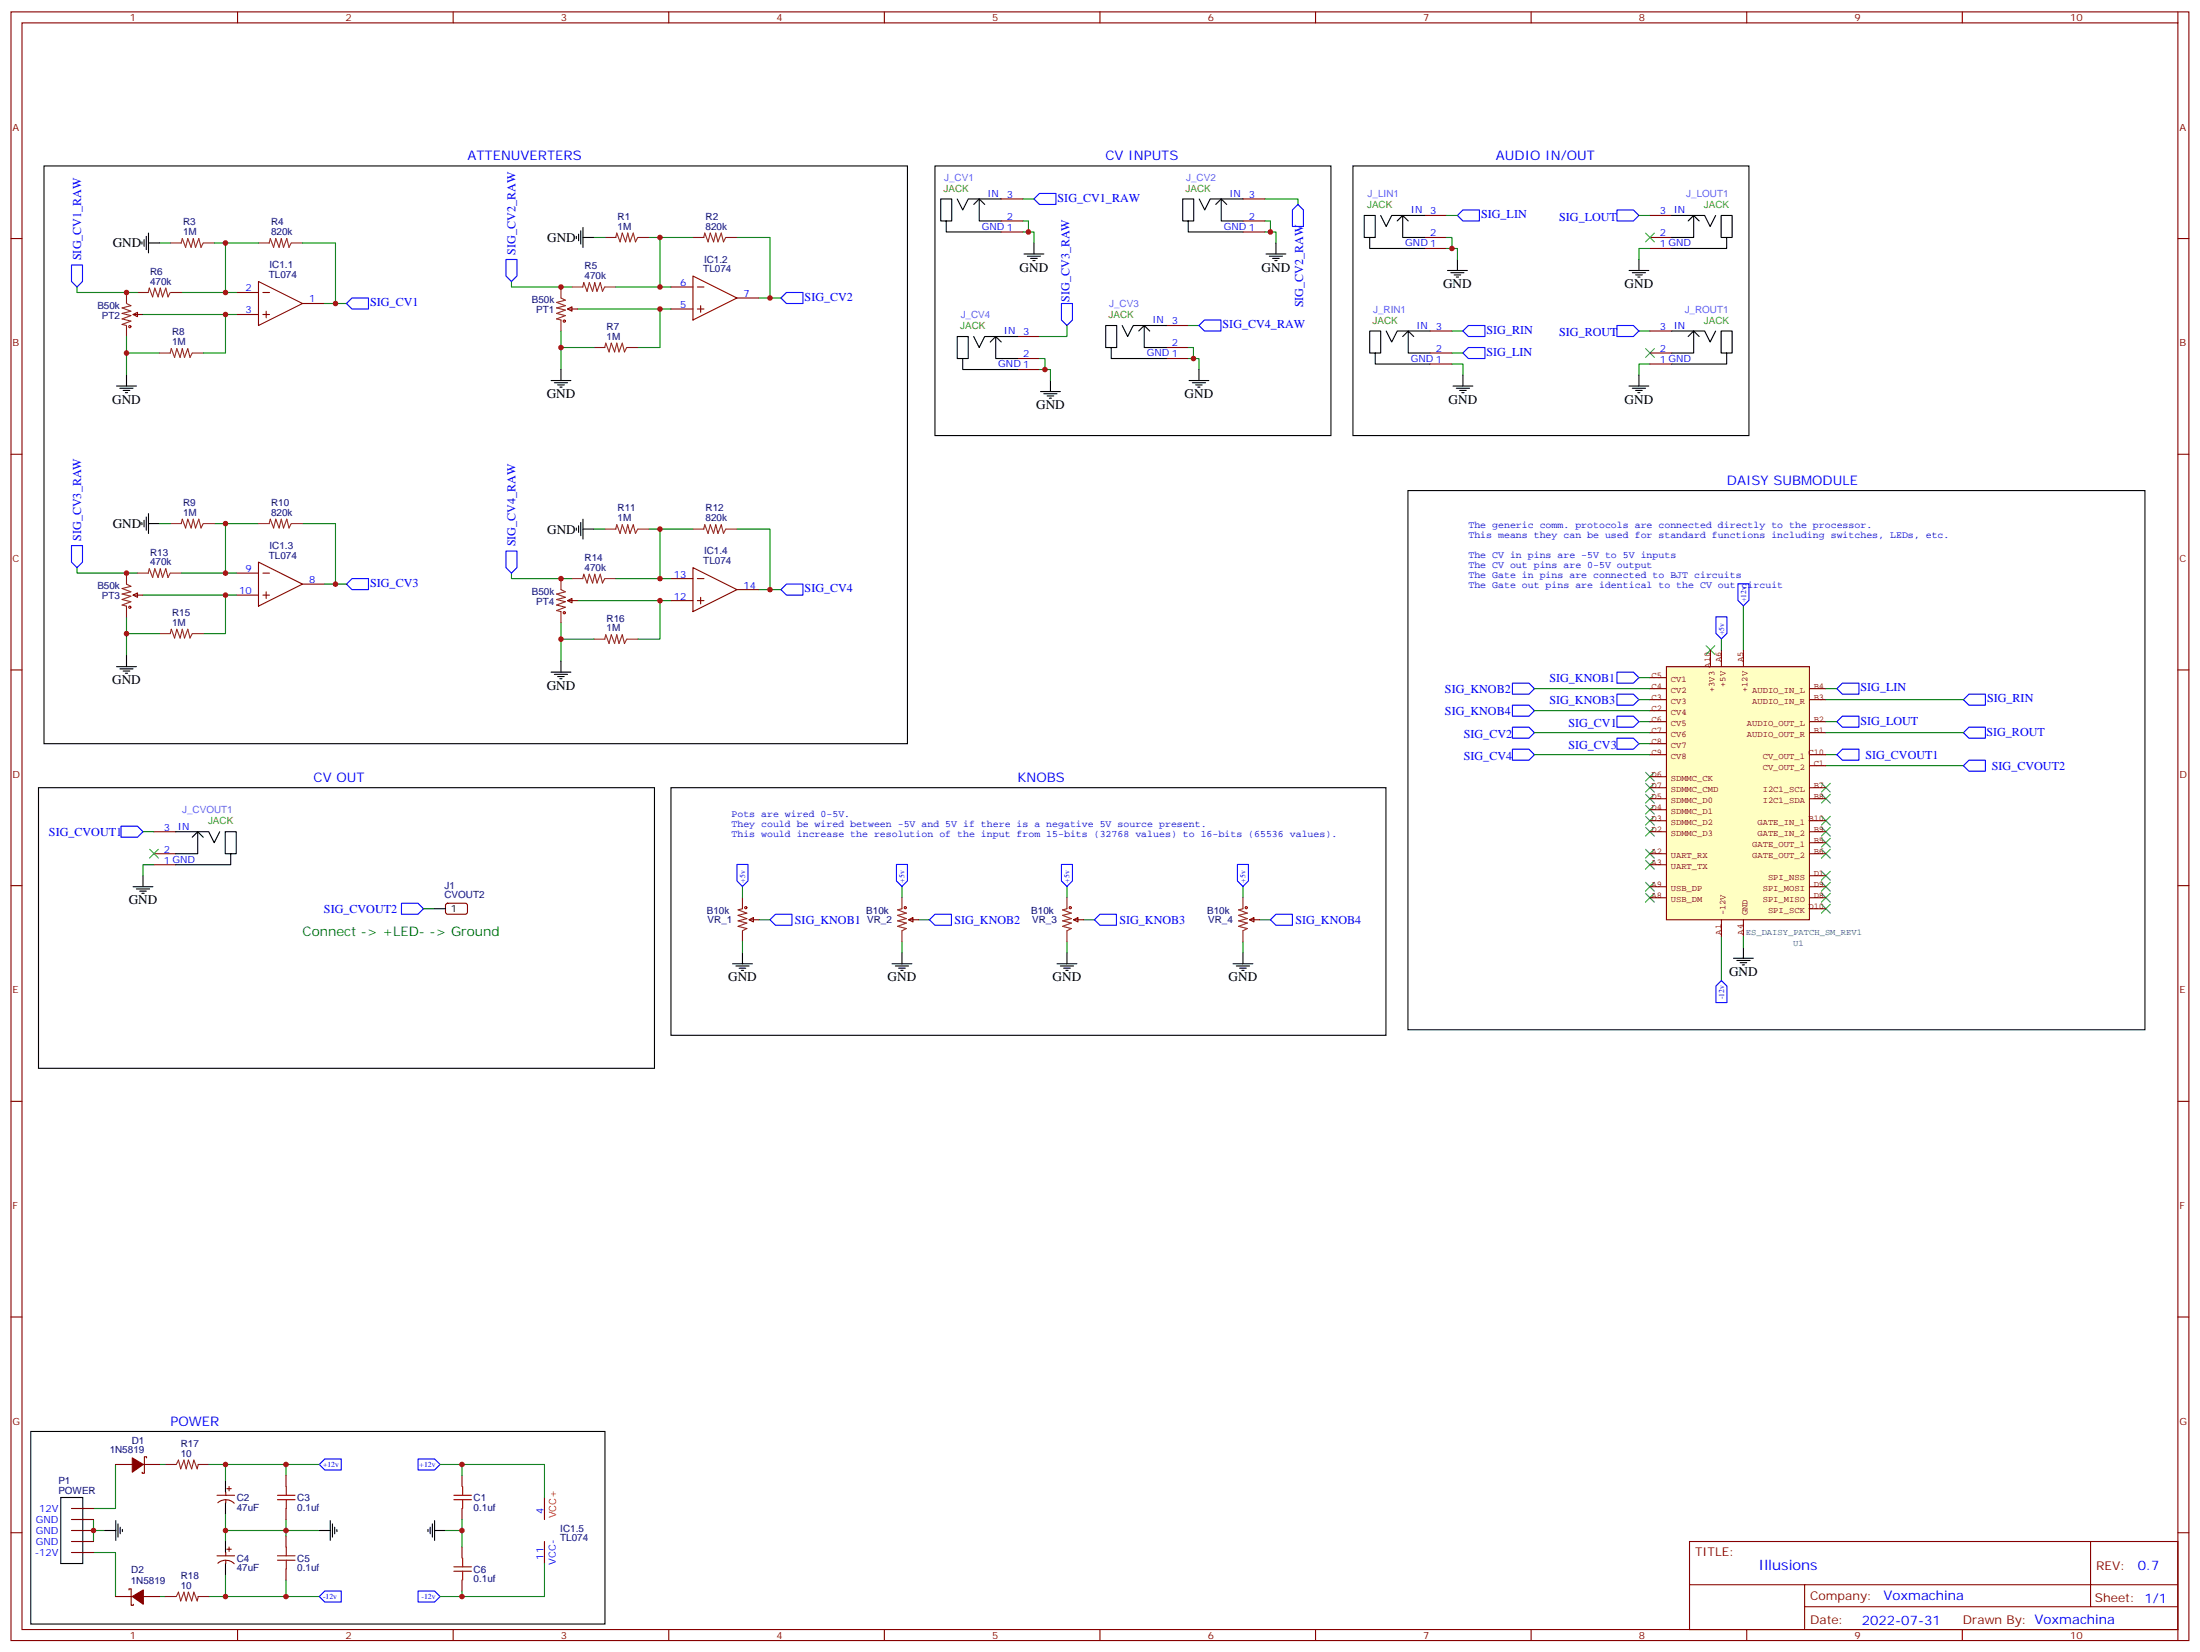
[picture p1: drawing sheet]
<svg xmlns="http://www.w3.org/2000/svg" width="706mm" height="530mm" viewBox="0 0 706 530" stroke-linecap="round" stroke-linejoin="round" font-family="sans-serif">
<g fill="none" stroke="#870000" stroke-width=".35">
<path d="M3.5 3.8h698.5v522.1h-698.5zM7.1 7.3h691.4v515.1h-691.4zM76.2 3.8v3.5M145.3 3.8v3.5M214.5 3.8v3.5M283.6 3.8v3.5M352.8 3.8v3.5M421.9 3.8v3.5M491.1 3.8v3.5M560.2 3.8v3.5M629.4 3.8v3.5M698.5 3.8v3.5"/>
<path d="M3.5 76.5h3.6M321 74.4h7.1M321 70.8h7.1M321 63.8h7.1M398.6 74.4h7.1M398.6 70.8h7.1M398.6 63.8h7.1M456.8 79.7h7.1M456.8 76.1h7.1M456.8 69.1h7.1M529.2 79.7h7M529.2 76.1h7"/>
<path d="M529.2 69.1h7M698.5 76.5h3.5M75.8 93.8h7.1M82.9 90.2l14.1 7.1-14.1 7.1zM84.3 93.8h2.1M85.4 99.8v2.1M97 97.3h7.1M182 99.1l1.4-.7v1.4zM182 99.1h3.2M215.2 99.1h7M215.2 92h7M222.2 88.5l14.2 7-14.2 7.1z"/>
<path d="M223.7 99.1h2.1M223.7 92h2.1M224.7 98v2.1M236.4 95.5h7M42.7 100.8l1.4-.7v1.4zM42.7 100.8h3.2M75.8 100.8h7.1M84.3 100.8h2.1M326.3 118.5h7.1M326.3 114.9h7.1M326.3 107.9h7.1M373.9 114.9h7.1"/>
<path d="M373.9 111.4h7.1M373.9 104.4h7.1M458.6 116.7h7.1M458.6 113.2h7.1M458.6 106.1h7.1M529.2 116.7h7M529.2 113.2h7M529.2 106.1h7M3.5 145.6h3.6M698.5 145.6h3.5M42.7 190.8l1.4-.7v1.4zM42.7 190.8h3.2"/>
<path d="M75.8 190.8h7.1M75.8 183.7h7.1M82.9 180.2l14.1 7.1-14.1 7zM84.3 190.8h2.1M84.3 183.7h2.1M85.4 189.7v2.1M97 187.3h7.1M182 192.5l1.4-.7v1.5zM182 192.5h3.2M215.2 185.5h7M215.2 192.5h7M222.2 182l14.2 7-14.2 7.1z"/>
<path d="M223.7 185.5h2.1M223.7 192.5h2.1M224.7 191.5v2.1M236.4 189h7M3.5 214.8h3.6M698.5 214.8h3.5M49.4 277.2h7M49.4 273.7h7M49.4 266.6h7M3.5 283.9h3.6M240.2 294.9l1.5-.8v1.5zM240.2 294.9h3.2"/>
<path d="M291.4 294.9l1.4-.8v1.5zM291.4 294.9h3.2M344.3 294.9l1.4-.8v1.5zM344.3 294.9h3.2M400.8 294.9l1.4-.8v1.5zM400.8 294.9h3.1M698.5 283.9h3.5M3.5 353.1h3.6M698.5 353.1h3.5M3.5 422.2h3.6M698.5 422.2h3.5M37 469.5h5.3"/>
<path d="M45.9 469.5h5.3M47 467.4v-.4h-.7v5.3h-.7v-.4M69.6 479.4h5.6M72.4 478.3v1.1M72.8 477.2h1.4M73.5 476.5v1.4M91.7 473v3.5M148.2 473v3.5M3.5 491.3h3.6M22.9 483.6h7.1M22.9 487.1h7.1M22.9 490.6h7.1"/>
<path d="M22.9 494.2h7.1M22.9 497.7h7.1M69.6 498.8h5.6M69.9 481.7a3.8 3.8 0 0 1 5.2 .2M72.4 480.8v1M72.4 497.7v1.1M72.8 496.6h1.4M73.5 495.9v1.4M91.7 483.6v3.5M91.7 492.4v3.5M148.2 483.6v3.5M148.2 495.9v3.6"/>
<path d="M174.6 480.1v7M174.6 494.2v7M541.9 494.2h156.6v28.2h-156.6zM670.5 494.2v20.9M698.5 491.3h3.5M37 511.8h5.3M41.4 509.7v-.4h.7v5.3h.7v-.3M45.9 511.8h5.3M69.9 501.1a3.8 3.8 0 0 1 5.2 .2M72.4 500.2v1M91.7 503v3.5M148.2 506.5v3.5"/>
<path d="M541.9 508h156.5M578.8 515.1h119.6M578.8 508v14.1M76.2 522.4v3.5M145.3 522.4v3.5M214.5 522.4v3.5M283.6 522.4v3.5M352.8 522.4v3.5M421.9 522.4v3.5M491.1 522.4v3.5M560.2 522.4v3.5M629.4 522.4v3.5"/>
<path d="M698.5 522.4v3.5"/>
</g>
<g fill="none" stroke="#000" stroke-width=".35">
<path d="M14.1 53.2h276.9v185.2h-276.9zM299.9 53.2h127v86.4h-127zM433.9 53.2h127v86.4h-127zM45.5 77.5v.7M46.2 76.8v2.2M46.9 75.8v4.2M47.6 74.7v6.4M47.6 77.9h3.6M184.9 75.8v.7M185.6 75.1v2.1M186.3 74v4.2M187 73v6.3"/>
<path d="M187 76.1h3.5M303.5 70.8h-1.8v-7h3.5v7h-1.7v3.6h17.6M307 63.8l1.8 3.5 1.7-3.5h10.6M314.1 63.8l-1.8 1.7M315.8 65.5l-1.7-1.7v7h7M331.6 77.9v3.5M381.1 70.8h-1.8v-7h3.6v7h-1.8v3.6h17.6M384.6 63.8l1.8 3.5 1.7-3.5h10.6M391.7 63.8l-1.8 1.7M393.4 65.5l-1.7-1.7v7h7M409.2 77.9v3.5M439.3 76.1h-1.8v-7h3.6v7h-1.8v3.6h17.6"/>
<path d="M442.8 69.1l1.8 3.5 1.8-3.5h10.5M449.9 69.1l-1.8 1.7M451.6 70.8l-1.7-1.7v7h7M536.1 69.1h10.6l1.8 3.5 1.7-3.5M541.4 70.8l1.8-1.7v7h-7.1M543.2 69.1l1.8 1.7M553.8 76.1h1.7v-7h-3.5v7h1.8v3.6h-17.7M328.4 81.4h6.4M329.5 82.1h4.2M330.6 82.8h2.1M331.3 83.5h.7M406 81.4h6.4"/>
<path d="M407.1 82.1h4.2M408.2 82.8h2.1M408.9 83.5h.7M464.3 86.7h6.3M465.3 87.4h4.2M466.4 88.1h2.1M467.1 88.8h.7M467.4 83.2v3.5M522.5 86.7h6.3M523.5 87.4h4.3M524.6 88.1h2.1M525.3 88.8h.7"/>
<path d="M525.6 83.2v3.5M308.8 114.9h-1.8v-7h3.5v7h-1.7v3.6h17.6M312.3 107.9l1.8 3.5 1.7-3.5h10.6M319.4 107.9l-1.8 1.7M321.1 109.6l-1.7-1.7v7h7M356.4 111.4h-1.8v-7h3.6v7h-1.8v3.5h17.6M359.9 104.4l1.8 3.5 1.7-3.5h10.6M367 104.4l-1.8 1.7M368.7 106.1l-1.7-1.7v7h7M384.5 118.5v3.5M441.1 113.2h-1.8v-7.1h3.5v7.1h-1.7v3.5h17.6M444.6 106.1l1.8 3.5 1.7-3.5h10.6"/>
<path d="M451.6 106.1l-1.7 1.8M453.4 107.9l-1.8-1.8v7.1h7.1M536.1 106.1h10.6l1.8 3.5 1.7-3.5M541.4 107.9l1.8-1.8v7.1h-7.1M543.2 106.1l1.8 1.8M553.8 113.2h1.7v-7.1h-3.5v7.1h1.8v3.5h-17.7M333.7 125.5h6.4M334.8 126.2h4.2M335.8 126.9h2.2M336.5 127.6h.8M336.9 122v3.5M381.4 122h6.3"/>
<path d="M382.4 122.7h4.2M383.5 123.4h2.1M384.2 124.1h.7M466 123.8h6.4M467.1 124.5h4.2M468.1 125.2h2.2M468.8 125.9h.7M469.2 120.2v3.6M522.5 123.8h6.3M523.5 124.5h4.3M524.6 125.2h2.1M525.3 125.9h.7"/>
<path d="M525.6 120.2v3.6M45.5 167.5v.7M46.2 166.8v2.1M46.9 165.7v4.3M47.6 167.9h3.6M47.6 164.7v6.3M184.9 169.3v.7M185.6 168.6v2.1M186.3 167.5v4.2M187 169.6h3.5M187 166.4v6.4M12.3 252.5h197.6v90h-197.6z"/>
<path d="M215.2 252.5h229.3v79.4h-229.3zM56.4 266.6h10.5l1.8 3.6 1.8-3.6M61.6 268.4l1.8-1.8v7.1h-7M63.4 266.6l1.8 1.8M74 273.7h1.8v-7.1h-3.6v7.1h1.8v3.5h-17.6M42.7 284.3h6.3M43.7 285h4.3M44.8 285.7h2.1M45.5 286.4h.7M45.9 280.7v3.6M234.9 309h6.4M236 309.7h4.2"/>
<path d="M237.1 310.4h2.1M237.8 311.1h.7M238.1 305.4v3.6M286.1 309h6.4M287.2 309.7h4.2M288.2 310.4h2.1M288.9 311.1h.7M289.3 305.4v3.6M339 309h6.4M340.1 309.7h4.2M341.1 310.4h2.2M341.8 311.1h.7"/>
<path d="M342.2 305.4v3.6M395.5 309h6.3M396.5 309.7h4.3M397.6 310.4h2.1M398.3 311.1h.7M398.6 305.4v3.6M9.9 458.9h184.1v61.7h-184.1zM72.3 474.8v3.5M19.5 480.1h7.1v21.1h-7.1zM33.6 490.6h3.5M37.1 487.5v6.3M37.8 488.5v4.3"/>
<path d="M38.5 489.6v2.1M39.3 490.3v.7M72.3 481.8v3.6M72.3 494.2v3.5M102.4 490.6h3.5M105.9 487.5v6.3M106.6 488.5v4.3M107.3 489.6v2.1M108 490.3v.7M137.3 490.3v.7M138 489.6v2.1M138.7 488.5v4.3"/>
<path d="M139.4 490.6h3.5M139.4 487.5v6.3M72.3 501.2v3.6"/>
</g>
<g fill="none" stroke="#00f" stroke-width=".35">
<path d="M331.6 63.8l1.8-1.8h5.3v3.5h-5.3zM416.3 65.5l1.7 1.8v5.3h-3.5v-5.3zM467.4 69.1l1.8-1.8h5.3v3.5h-5.3zM518.6 67.3h5.3l1.7 1.8-1.7 1.7h-5.3zM22.9 84.9h3.6v5.3l-1.8 1.8-1.8-1.8zM112.9 95.5h5.3v3.6h-5.3l-1.8-1.8zM162.3 83.2h3.5v5.3l-1.8 1.7-1.7-1.7zM250.5 95.5l1.7-1.7h5.3v3.5h-5.3zM340.4 97.3h3.6v5.3l-1.8 1.8-1.8-1.8zM384.5 104.4l1.8-1.8h5.3v3.5h-5.3zM469.2 106.1l1.8-1.7h5.2v3.5h-5.2zM469.2 113.2l1.8-1.8h5.2v3.5h-5.2z"/>
<path d="M518.6 104.4h5.3l1.7 1.7-1.7 1.8h-5.3zM22.9 174.9h3.6v5.3l-1.8 1.8-1.8-1.8zM162.3 176.7h3.5v5.3l-1.8 1.7-1.7-1.7zM111.1 187.3l1.8-1.8h5.3v3.5h-5.3zM250.5 189l1.7-1.7h5.3v3.5h-5.3zM38.8 264.9h5.3l1.8 1.7-1.8 1.8h-5.3zM236.4 277.1h3.5v5.3l-1.8 1.8-1.7-1.8zM287.5 277.1h3.5v5.3l-1.7 1.8-1.8-1.8zM340.4 277.1h3.6v5.3l-1.8 1.8-1.8-1.8zM396.9 277.1h3.5v5.3l-1.8 1.8-1.7-1.8zM128.8 289.6h5.3l1.7 1.7-1.7 1.8h-5.3zM246.9 294.9l1.8-1.8h5.3v3.5h-5.3z"/>
<path d="M298.1 294.9l1.8-1.8h5.3v3.5h-5.3zM351 294.9l1.8-1.8h5.3v3.5h-5.3zM407.5 294.9l1.7-1.8h5.3v3.5h-5.3zM102.4 469.5l1.8-1.8h5.3v3.5h-5.3zM134.1 467.7h5.3l1.7 1.8-1.7 1.7h-5.3zM102.4 511.8l1.8-1.8h5.3v3.6h-5.3zM134.1 510h5.3l1.7 1.8-1.7 1.8h-5.3z"/>
</g>
<g fill="none" stroke="#008700" stroke-width=".35">
<path d="M51.2 77.9h3.5M68.8 77.9h3.5M82.9 77.9h-10.6v15.9h3.5M97 77.9h10.6v19.4h-3.5M190.5 76.1h3.5M208.1 76.1h3.6M222.2 76.1h-10.5v15.9h3.5M236.4 76.1h10.5v19.4h-3.5M328.1 74.4h3.5v3.5M328.1 70.8h1.7v3.6M328.1 63.8h3.5M405.7 63.8h10.6v1.7"/>
<path d="M405.7 70.8h1.8v3.6M405.7 74.4h3.5v3.5M463.9 79.7h3.5v3.5M463.9 76.1h1.8v3.6M463.9 69.1h3.5M525.6 69.1h3.6M529.2 79.7h-3.6v3.5M24.7 92v1.8h19.4M58.2 93.8h14.1M107.6 97.3h3.5M164 90.2v1.8h19.4M185.2 99.1h30"/>
<path d="M197.6 92h14.1M211.7 99.1v12.3h-7.1M246.9 95.5h3.6M40.6 107.9v12.3M40.6 113.2h10.6M45.9 100.8h29.9M72.3 100.8v12.4h-7M179.9 106.1v12.4M179.9 111.4h10.6M333.4 118.5h3.5v3.5M333.4 114.9h1.7v3.6M342.2 104.4v3.5h-8.8"/>
<path d="M381 111.4h1.8v3.5M381 114.9h3.5v3.6M381 104.4h3.5M465.7 116.7h3.5v3.5M465.7 113.2h3.5M465.7 106.1h3.5M525.6 106.1h3.6M529.2 116.7h-3.6v3.5M51.2 167.9h3.5M68.8 167.9h3.5M82.9 167.9h-10.6v15.8h3.5M97 167.9h10.6v19.4h-3.5"/>
<path d="M190.5 169.6h3.5M208.1 169.6h3.6M222.2 169.6h-10.5v15.9h3.5M236.4 169.6h10.5v19.4h-3.5M24.7 182v1.7h19.4M40.6 197.8v12.4M45.9 190.8h29.9M58.2 183.7h14.1M72.3 190.8v12.3h-7M107.6 187.3h3.5M164 183.7v1.8h19.4M179.9 199.6v12.3"/>
<path d="M185.2 192.5h30M197.6 185.5h14.1M211.7 192.5v12.4h-7.1M246.9 189h3.6M40.6 203.1h10.6M179.9 204.9h10.6M45.9 266.6h3.5M49.4 277.2h-3.5v3.5M135.8 291.3h3.5M238.1 284.3v3.5M243.4 294.9h3.5M289.3 284.3v3.5"/>
<path d="M294.6 294.9h3.5M342.2 284.3v3.5M347.5 294.9h3.5M398.6 284.3v3.5M403.9 294.9h3.6M238.1 301.9v3.5M289.3 301.9v3.5M342.2 301.9v3.5M398.6 301.9v3.5M37 469.5v14.1h-7M51.2 469.5h1.7M67 469.5h35.3"/>
<path d="M72.3 469.5v5.3M91.7 469.5v3.5M141.1 469.5h33.5v10.6M148.2 469.5v3.5M30 497.7h7v14.1M30 487.1v7.1M30 490.6h3.5M72.3 490.6h30M72.3 485.4v8.8M91.7 487.1v5.3M148.2 487.1v3.5h-5.3M148.2 490.6v5.3"/>
<path d="M51.2 511.8h1.7M72.3 504.8v7h-5.3M91.7 506.5v5.3h-19.4M91.7 511.8h10.6M148.2 510v1.8M174.6 501.2v10.6h-33.5"/>
</g>
<g fill="none" stroke="#3c3" stroke-width=".35">
<path d="M527.8 74.7l2.8 2.8M530.6 74.7l-2.8 2.8M527.8 111.8l2.8 2.8M530.6 111.8l-2.8 2.8M547.2 207l2.8 2.8M550 207l-2.8 2.8M527.8 258.2l2.8 2.8M527.8 254.6l2.8 2.9M527.8 251.1l2.8 2.8M527.8 247.6l2.8 2.8M530.6 258.2l-2.8 2.8M530.6 254.6l-2.8 2.9"/>
<path d="M530.6 251.1l-2.8 2.8M530.6 247.6l-2.8 2.8M584.2 254.6l2.8 2.9M584.2 251.1l2.8 2.8M587 254.6l-2.8 2.9M587 251.1l-2.8 2.8M48 272.3l2.8 2.8M50.8 272.3l-2.8 2.8M527.8 275.8l2.8 2.8M527.8 272.3l2.8 2.8M527.8 265.2l2.8 2.8M527.8 261.7l2.8 2.8"/>
<path d="M530.6 275.8l-2.8 2.8M530.6 272.3l-2.8 2.8M530.6 265.2l-2.8 2.8M530.6 261.7l-2.8 2.8M584.2 279.3l2.8 2.9M584.2 272.3l2.8 2.8M584.2 268.7l2.8 2.9M584.2 265.2l2.8 2.8M584.2 261.7l2.8 2.8M587 279.3l-2.8 2.9M587 272.3l-2.8 2.8M587 268.7l-2.8 2.9"/>
<path d="M587 265.2l-2.8 2.8M587 261.7l-2.8 2.8M527.8 286.4l2.8 2.8M527.8 282.9l2.8 2.8M530.6 286.4l-2.8 2.8M530.6 282.9l-2.8 2.8M584.2 289.9l2.8 2.8M584.2 286.4l2.8 2.8M584.2 282.9l2.8 2.8M587 289.9l-2.8 2.8M587 286.4l-2.8 2.8M587 282.9l-2.8 2.8"/>
</g>
<g fill="none" stroke="#a10000" stroke-width=".35">
<path d="M89 479.4h5.6M91.8 476.5v2.9M145.6 479.4h5.6M148.4 476.5v2.9M89 480.8h5.6M89 498.8h5.6M91.8 480.8v2.8M91.8 495.9v2.9M145.6 480.8h5.6M148.4 480.8v2.8M148.4 499.5v2.8M89 500.2h5.6"/>
<path d="M91.8 500.2v2.8M145.6 503.7h5.6M145.6 502.3h5.6M148.4 503.7v2.8"/>
<circle cx="41.6" cy="104.7" r=".35"/>
<circle cx="181" cy="102.9" r=".35"/>
<circle cx="41.6" cy="194.7" r=".35"/>
<circle cx="181" cy="196.4" r=".35"/>
<circle cx="239.2" cy="291" r=".35"/>
<circle cx="290.3" cy="291" r=".35"/>
<circle cx="343.3" cy="291" r=".35"/>
<circle cx="399.7" cy="291" r=".35"/>
</g>
<g fill="none" stroke="#8c2424" stroke-width=".35">
<path d="M54.7 77.9h3.5M58.1 77.9l.4-1.4 1 2.8 .7-2.8 1.1 2.8 .7-2.8 .7 2.8 1.1-2.8 .7 2.8 .7-1.4M65.3 77.9h3.5M82.9 77.9h3.5M86.3 77.9l.4-1.4 1 2.8 .8-2.8 1 2.8 .7-2.8 .7 2.8 1.1-2.8 .7 2.8 .7-1.4M93.5 77.9h3.5M194 76.1h3.6M197.5 76.1l.3-1.4 1.1 2.8 .7-2.8 1 2.8 .7-2.8 .7 2.8 1.1-2.8 .7 2.8 .7-1.4M204.6 76.1h3.5M222.2 76.1h3.6M225.7 76.1l.3-1.4 1.1 2.8 .7-2.8 1.1 2.8 .7-2.8 .7 2.8 1-2.8 .7 2.8 .7-1.4M232.8 76.1h3.6"/>
<path d="M40.6 93.8v3.5l1.4 .7-2.8 .7 2.8 1.1-2.8 .7 2.8 .7-2.8 1 2.8 .7-2.8 1.1 1.4 .4v3.5M44.1 93.8h3.5M47.5 93.8l.4-1.4 1 2.8 .7-2.8 1.1 2.8 .7-2.8 .7 2.8 1.1-2.8 .7 2.8 .7-1.4M54.7 93.8h3.5M179.9 92v3.5l1.4 .7-2.8 .7 2.8 1.1-2.8 .7 2.8 .7-2.8 1.1 2.8 .7-2.8 1 1.4 .4v3.5M183.4 92h3.6M186.9 92l.3-1.4 1.1 2.8 .7-2.8 1.1 2.8 .7-2.8 .7 2.8 1-2.8 .7 2.8 .7-1.4M194 92h3.6M51.2 113.2h3.5M54.6 113.2l.3-1.4 1.1 2.8 .7-2.8 1.1 2.8 .7-2.8 .7 2.8 1-2.8 .7 2.8 .7-1.4M61.7 113.2h3.6M190.5 111.4h3.5"/>
<path d="M193.9 111.4l.4-1.4 1 2.8 .8-2.8 1 2.8 .7-2.8 .7 2.8 1.1-2.8 .7 2.8 .7-1.4M201.1 111.4h3.5M54.7 167.9h3.5M58.1 167.9l.4-1.5 1 2.9 .7-2.9 1.1 2.9 .7-2.9 .7 2.9 1.1-2.9 .7 2.9 .7-1.4M65.3 167.9h3.5M82.9 167.9h3.5M86.3 167.9l.4-1.5 1 2.9 .8-2.9 1 2.9 .7-2.9 .7 2.9 1.1-2.9 .7 2.9 .7-1.4M93.5 167.9h3.5M194 169.6h3.6M197.5 169.6l.3-1.4 1.1 2.8 .7-2.8 1 2.8 .7-2.8 .7 2.8 1.1-2.8 .7 2.8 .7-1.4M204.6 169.6h3.5M222.2 169.6h3.6"/>
<path d="M225.7 169.6l.3-1.4 1.1 2.8 .7-2.8 1.1 2.8 .7-2.8 .7 2.8 1-2.8 .7 2.8 .7-1.4M232.8 169.6h3.6M40.6 183.7v3.6l1.4 .7-2.8 .7 2.8 1-2.8 .7 2.8 .7-2.8 1.1 2.8 .7-2.8 1.1 1.4 .3v3.5M44.1 183.7h3.5M47.5 183.7l.4-1.4 1 2.8 .7-2.8 1.1 2.8 .7-2.8 .7 2.8 1.1-2.8 .7 2.8 .7-1.4M54.7 183.7h3.5M179.9 185.5v3.5l1.4 .7-2.8 .7 2.8 1.1-2.8 .7 2.8 .7-2.8 1.1 2.8 .7-2.8 1 1.4 .4v3.5M183.4 185.5h3.6M186.9 185.5l.3-1.4 1.1 2.8 .7-2.8 1.1 2.8 .7-2.8 .7 2.8 1-2.8 .7 2.8 .7-1.4M194 185.5h3.6M51.2 203.1h3.5M54.6 203.1l.3-1.4 1.1 2.8 .7-2.8 1.1 2.8 .7-2.8 .7 2.8 1-2.8 .7 2.8 .7-1.4"/>
<path d="M61.7 203.1h3.6M190.5 204.9h3.5M193.9 204.9l.4-1.4 1 2.8 .8-2.8 1 2.8 .7-2.8 .7 2.8 1.1-2.8 .7 2.8 .7-1.4M201.1 204.9h3.5M238.1 287.8v3.5l-1.4 .4 2.8 1-2.8 .7 2.8 1.1-2.8 .7 2.8 .7-2.8 1.1 2.8 .7-1.4 .7v3.5M289.3 287.8v3.5l-1.4 .4 2.8 1-2.8 .7 2.8 1.1-2.8 .7 2.8 .7-2.8 1.1 2.8 .7-1.4 .7v3.5M342.2 287.8v3.5l-1.4 .4 2.8 1-2.8 .7 2.8 1.1-2.8 .7 2.8 .7-2.8 1.1 2.8 .7-1.4 .7v3.5M398.6 287.8v3.5l-1.4 .4 2.8 1-2.8 .7 2.8 1.1-2.8 .7 2.8 .7-2.8 1.1 2.8 .7-1.4 .7v3.5M52.9 469.5h3.5M56.5 469.5l.7-1.4 .7 2.8 1.1-2.8 .7 2.8 .7-2.8 1.1 2.8 .7-2.8 1 2.8 .4-1.4M63.5 469.5h3.5M52.9 511.8h3.5"/>
<path d="M56.5 511.8l.7-1.4 .7 2.8 1.1-2.8 .7 2.8 .7-2.8 1.1 2.8 .7-2.8 1 2.8 .4-1.4M63.5 511.8h3.5"/>
</g>
<g fill="#870000" stroke="#870000" stroke-width=".35">
<path d="M42.4 511.8l3.6-2.1v4.6z"/>
<path d="M42.4 467.4l3.6 2.1-3.6 2.4z"/>
</g>
<path d="M559.2 194.3v14.1M525.6 231.4h3.6M585.6 241.9h3.5M585.6 245.5h44.1M552.1 300.1v14.2" fill="none" stroke="#008500" stroke-width=".35"/>
<path d="M534.5 213.7h45.8v81.2h-45.8z" fill="#ffffc2" stroke="#850000" stroke-width=".35"/>
<g fill="none" stroke="#850000" stroke-width=".35">
<path d="M529.2 217.2h5.3M548.6 208.4v5.3M552.1 208.4v5.3M559.2 208.4v5.3M529.2 234.9h5.3M529.2 231.4h5.3M529.2 224.3h5.3M529.2 220.8h5.3M529.2 227.8h5.3M529.2 238.4h5.3M580.3 234.9h5.3M580.3 231.4h5.3"/>
<path d="M580.3 224.3h5.3M580.3 220.8h5.3M529.2 252.5h5.3M529.2 256h5.3M529.2 241.9h5.3M529.2 259.6h5.3M529.2 249h5.3M580.3 252.5h5.3M580.3 256h5.3M580.3 245.5h5.3M580.3 241.9h5.3M529.2 273.7h5.3"/>
<path d="M529.2 277.2h5.3M529.2 263.1h5.3M529.2 266.6h5.3M580.3 273.7h5.3M580.3 263.1h5.3M580.3 270.2h5.3M580.3 266.6h5.3M529.2 287.8h5.3M529.2 284.3h5.3M552.1 294.9v5.2M559.2 294.9v5.2M580.3 287.8h5.3"/>
<path d="M580.3 284.3h5.3M580.3 280.7h5.3M580.3 291.3h5.3"/>
</g>
<g fill="none" stroke="#00f" stroke-width=".35">
<path d="M550.3 197.7h3.6v5.3l-1.8 1.8-1.8-1.8zM557.4 187.2h3.5v5.3l-1.7 1.7-1.8-1.7zM485.1 219h5.3l1.7 1.8-1.7 1.7h-5.3zM518.6 215.5h5.3l1.7 1.7-1.7 1.8h-5.3zM485.1 233.1h5.3l1.7 1.8-1.7 1.7h-5.3zM485.1 226.1h5.3l1.7 1.7-1.7 1.8h-5.3zM518.6 229.6h5.3l1.7 1.8-1.7 1.7h-5.3zM518.6 236.6h5.3l1.7 1.8-1.7 1.8h-5.3zM518.6 222.5h5.3l1.7 1.8-1.7 1.8h-5.3zM589.1 220.8l1.8-1.8h5.3v3.5h-5.3zM589.1 231.4l1.8-1.8h5.3v3.5h-5.3zM629.7 224.3l1.8-1.8h5.3v3.6h-5.3z"/>
<path d="M629.7 234.9l1.8-1.8h5.3v3.5h-5.3zM485.1 240.2h5.3l1.7 1.7-1.7 1.8h-5.3zM589.1 241.9l1.8-1.7h5.3v3.5h-5.3zM629.7 245.5l1.8-1.8h5.3v3.5h-5.3zM552.1 314.3l1.8 1.8v5.3h-3.6v-5.3z"/>
</g>
<g fill="none" stroke="#008700" stroke-width=".35">
<path d="M525.6 217.2h3.6M552.1 204.9v3.5M492.1 234.9h37.1M492.1 220.8h37.1M492.1 227.8h37.1M525.6 238.4h3.6M525.6 224.3h3.6M585.6 234.9h44.1M585.6 220.8h3.5M585.6 224.3h44.1M585.6 231.4h3.5M492.1 241.9h37.1"/>
<path d="M559.2 300.1v3.6"/>
</g>
<g fill="none" stroke="#000" stroke-width=".35">
<path d="M179.9 118.5v3.5M37.4 123.8h6.3M38.5 124.5h4.2M39.5 125.2h2.1M40.2 125.9h.7M40.6 120.2v3.6M176.7 122h6.4M177.8 122.7h4.2M178.9 123.4h2.1M179.6 124.1h.7M451.6 157.3h236.3v172.8h-236.3zM37.4 213.7h6.3"/>
<path d="M38.5 214.4h4.2M39.5 215.1h2.1M40.2 215.8h.7M40.6 210.2v3.5M176.7 215.5h6.4M177.8 216.2h4.2M178.9 216.9h2.1M179.6 217.6h.7M179.9 211.9v3.6M139.3 291.3h3.6M556 307.2h6.3M557 307.9h4.3"/>
<path d="M558.1 308.6h2.1M558.8 309.3h.7M559.2 303.7v3.5"/>
</g>
<path d="M143.1 289.8l.5-.2h5.9l.4 .7v2.4l-.7 .4-5.9-.1-.4-.6v-2.1z" fill="none" stroke="#870000" stroke-width=".35"/>
<g fill="#c00">
<circle cx="148.2" cy="511.8" r=".88"/>
<circle cx="148.2" cy="490.6" r=".88"/>
<circle cx="148.2" cy="469.5" r=".88"/>
<circle cx="211.7" cy="192.5" r=".88"/>
<circle cx="179.9" cy="185.5" r=".88"/>
<circle cx="179.9" cy="204.9" r=".88"/>
<circle cx="211.7" cy="185.5" r=".88"/>
<circle cx="211.7" cy="169.6" r=".88"/>
<circle cx="246.9" cy="189" r=".88"/>
<circle cx="72.3" cy="190.8" r=".88"/>
<circle cx="40.6" cy="183.7" r=".88"/>
<circle cx="40.6" cy="203.1" r=".88"/>
<circle cx="72.3" cy="183.7" r=".88"/>
<circle cx="72.3" cy="167.9" r=".88"/>
<circle cx="107.6" cy="187.3" r=".88"/>
<circle cx="211.7" cy="99.1" r=".88"/>
<circle cx="179.9" cy="92" r=".88"/>
<circle cx="179.9" cy="111.4" r=".88"/>
<circle cx="211.7" cy="92" r=".88"/>
<circle cx="211.7" cy="76.1" r=".88"/>
<circle cx="246.9" cy="95.5" r=".88"/>
<circle cx="107.6" cy="97.3" r=".88"/>
<circle cx="72.3" cy="77.9" r=".88"/>
<circle cx="72.3" cy="93.8" r=".88"/>
<circle cx="40.6" cy="113.2" r=".88"/>
<circle cx="40.6" cy="93.8" r=".88"/>
<circle cx="72.3" cy="100.8" r=".88"/>
<circle cx="329.8" cy="74.4" r=".88"/>
<circle cx="407.5" cy="74.4" r=".88"/>
<circle cx="335.1" cy="118.5" r=".88"/>
<circle cx="382.8" cy="114.9" r=".88"/>
<circle cx="465.7" cy="79.7" r=".88"/>
<circle cx="91.7" cy="469.5" r=".88"/>
<circle cx="91.7" cy="511.8" r=".88"/>
<circle cx="72.3" cy="490.6" r=".88"/>
<circle cx="91.7" cy="490.6" r=".88"/>
<circle cx="72.3" cy="511.8" r=".88"/>
<circle cx="72.3" cy="469.5" r=".88"/>
<circle cx="30" cy="490.6" r=".88"/>
</g>
<text font-size="4.6" fill="#00f" x="564" y="503.2">Illusions</text>
<g font-size="4.2" fill="#00f">
<text x="149.9" y="51.4">ATTENUVERTERS</text>
<text x="354.5" y="51.4">CV INPUTS</text>
<text x="479.8" y="51.4">AUDIO IN/OUT</text>
<text x="553.9" y="155.5">DAISY SUBMODULE</text>
<text x="100.5" y="250.8">CV OUT</text>
<text x="326.3" y="250.8">KNOBS</text>
<text x="54.7" y="457.1">POWER</text>
<text x="685.7" y="503.4">0.7</text>
<text x="604" y="513">Voxmachina</text>
<text x="597.1" y="520.8">2022-07-31</text>
</g>
<g font-size="4.2">
<text x="175.5" y="77.6">GND</text>
<text x="36.2" y="79.3">GND</text>
<text x="327" y="87.1">GND</text>
<text x="404.6" y="87.1">GND</text>
<text x="462.8" y="92.4">GND</text>
<text x="521.1" y="92.4">GND</text>
<text x="36" y="129.4">GND</text>
<text x="175.3" y="127.6">GND</text>
<text x="332.3" y="131.2">GND</text>
<text x="379.9" y="127.6">GND</text>
<text x="464.6" y="129.4">GND</text>
<text x="521.1" y="129.4">GND</text>
<text x="36.2" y="169.3">GND</text>
<text x="175.5" y="171.1">GND</text>
<text x="36" y="219.4">GND</text>
<text x="175.3" y="221.1">GND</text>
<text x="41.3" y="289.9">GND</text>
<text x="233.5" y="314.6">GND</text>
<text x="284.7" y="314.6">GND</text>
<text x="337.6" y="314.6">GND</text>
<text x="394.1" y="314.6">GND</text>
<text x="554.6" y="312.8">GND</text>
</g>
<text font-size="4.2" fill="#060" x="97" y="300.1">Connect -&gt; +LED- -&gt; Ground</text>
<g font-size="3.9" fill="#00f">
<text x="339.2" y="64.6">SIG_CV1_RAW</text>
<text x="475" y="69.9">SIG_LIN</text>
<text x="500.1" y="70.8">SIG_LOUT</text>
<text x="26" y="83.4" transform="rotate(-90 26 83.4)">SIG_CV1_RAW</text>
<text x="165.3" y="81.7" transform="rotate(-90 165.3 81.7)">SIG_CV2_RAW</text>
<text x="118.7" y="98.1">SIG_CV1</text>
<text x="258.1" y="96.3">SIG_CV2</text>
<text x="343" y="96.8" transform="rotate(-90 343 96.8)">SIG_CV3_RAW</text>
<text x="418" y="98.5" transform="rotate(-90 418 98.5)">SIG_CV2_RAW</text>
<text x="392.1" y="105.2">SIG_CV4_RAW</text>
<text x="476.8" y="106.9">SIG_RIN</text>
<text x="500.1" y="107.8">SIG_ROUT</text>
<text x="476.8" y="114">SIG_LIN</text>
<text x="26" y="173.4" transform="rotate(-90 26 173.4)">SIG_CV3_RAW</text>
<text x="165.3" y="175.2" transform="rotate(-90 165.3 175.2)">SIG_CV4_RAW</text>
<text x="118.7" y="188.1">SIG_CV3</text>
<text x="258.1" y="189.8">SIG_CV4</text>
<text x="496.9" y="218.5">SIG_KNOB1</text>
<text x="596.7" y="221.6">SIG_LIN</text>
<text x="463.4" y="222">SIG_KNOB2</text>
<text x="496.9" y="225.6">SIG_KNOB3</text>
<text x="637.3" y="225.1">SIG_RIN</text>
<text x="463.4" y="229.1">SIG_KNOB4</text>
<text x="503" y="233.1">SIG_CV1</text>
<text x="596.7" y="232.3">SIG_LOUT</text>
<text x="469.5" y="236.6">SIG_CV2</text>
<text x="637.1" y="235.8">SIG_ROUT</text>
<text x="469.5" y="243.7">SIG_CV4</text>
<text x="503" y="240.1">SIG_CV3</text>
<text x="598.3" y="243.2">SIG_CVOUT1</text>
<text x="638.8" y="246.7">SIG_CVOUT2</text>
<text x="15.7" y="267.9">SIG_CVOUT1</text>
<text x="103.9" y="292.6">SIG_CVOUT2</text>
<text x="255" y="296.1">SIG_KNOB1</text>
<text x="306.1" y="296.1">SIG_KNOB2</text>
<text x="359" y="296.1">SIG_KNOB3</text>
<text x="415.5" y="296.1">SIG_KNOB4</text>
</g>
<g font-size="3.9" fill="#800">
<text x="543.6" y="498.8">TITLE:</text>
<text x="672.3" y="503.4">REV:</text>
<text x="580.5" y="513">Company:</text>
<text x="671.9" y="513.6">Sheet: 1/1</text>
<text x="580.5" y="520.6">Date:</text>
<text x="629.6" y="520.7">Drawn By: Voxmachina</text>
</g>
<g font-size="3.2" fill="#800">
<text x="41.6" y="6.8">1</text>
<text x="110.8" y="6.8">2</text>
<text x="179.9" y="6.8">3</text>
<text x="249.1" y="6.8">4</text>
<text x="318.2" y="6.8">5</text>
<text x="387.3" y="6.8">6</text>
<text x="456.5" y="6.8">7</text>
<text x="525.6" y="6.8">8</text>
<text x="594.8" y="6.8">9</text>
<text x="663.9" y="6.8">10</text>
<text x="4.1" y="41.9">A</text>
<text x="699" y="41.9">A</text>
<text x="4.1" y="111.1">B</text>
<text x="699" y="111.1">B</text>
<text x="4.1" y="180.2">C</text>
<text x="699" y="180.2">C</text>
<text x="4.1" y="249.3">D</text>
<text x="699" y="249.3">D</text>
<text x="4.1" y="318.5">E</text>
<text x="699" y="318.5">E</text>
<text x="4.1" y="387.6">F</text>
<text x="699" y="387.6">F</text>
<text x="4.1" y="456.8">G</text>
<text x="699" y="456.8">G</text>
<text x="41.6" y="525.4">1</text>
<text x="110.8" y="525.4">2</text>
<text x="179.9" y="525.4">3</text>
<text x="249.1" y="525.4">4</text>
<text x="318.2" y="525.4">5</text>
<text x="387.3" y="525.4">6</text>
<text x="456.5" y="525.4">7</text>
<text x="525.6" y="525.4">8</text>
<text x="594.8" y="525.4">9</text>
<text x="663.9" y="525.4">10</text>
</g>
<g font-size="3.2" fill="#66f">
<text x="302.8" y="57.9">J_CV1</text>
<text x="380.4" y="57.9">J_CV2</text>
<text x="438.6" y="63.2">J_LIN1</text>
<text x="540.8" y="63.2">J_LOUT1</text>
<text x="308.1" y="102">J_CV4</text>
<text x="355.7" y="98.5">J_CV3</text>
<text x="440.4" y="100.2">J_RIN1</text>
<text x="540.3" y="100.2">J_ROUT1</text>
<text x="58.4" y="260.7">J_CVOUT1</text>
</g>
<g font-size="3.2" fill="#690">
<text x="302.6" y="61.4">JACK</text>
<text x="380.3" y="61.4">JACK</text>
<text x="438.5" y="66.7">JACK</text>
<text x="546.5" y="66.7">JACK</text>
<text x="355.6" y="102">JACK</text>
<text x="307.9" y="105.5">JACK</text>
<text x="440.2" y="103.7">JACK</text>
<text x="546.5" y="103.7">JACK</text>
<text x="66.7" y="264.2">JACK</text>
</g>
<g font-size="3.2" fill="#00f">
<text x="316.7" y="63.1">IN</text>
<text x="322.9" y="63.4">3</text>
<text x="394.3" y="63.1">IN</text>
<text x="400.5" y="63.4">3</text>
<text x="322.9" y="70.5">2</text>
<text x="400.5" y="70.5">2</text>
<text x="452.5" y="68.4">IN</text>
<text x="458.7" y="68.7">3</text>
<text x="532.4" y="68.7">3</text>
<text x="536.8" y="68.4">IN</text>
<text x="314.9" y="73.7">GND 1</text>
<text x="392.5" y="73.7">GND 1</text>
<text x="458.7" y="75.8">2</text>
<text x="532.4" y="75.8">2</text>
<text x="450.7" y="79">GND 1</text>
<text x="532.4" y="79.3">1 GND</text>
<text x="78.8" y="93.4">2</text>
<text x="218.1" y="91.7">6</text>
<text x="238.5" y="95.2">7</text>
<text x="78.8" y="100.5">3</text>
<text x="99.1" y="96.9">1</text>
<text x="218.1" y="98.7">5</text>
<text x="322" y="107.2">IN</text>
<text x="328.2" y="107.5">3</text>
<text x="369.6" y="103.6">IN</text>
<text x="375.8" y="104">3</text>
<text x="454.3" y="105.4">IN</text>
<text x="460.5" y="105.8">3</text>
<text x="532.4" y="105.8">3</text>
<text x="536.8" y="105.4">IN</text>
<text x="375.8" y="111.1">2</text>
<text x="460.5" y="112.8">2</text>
<text x="532.4" y="112.8">2</text>
<text x="320.2" y="117.8">GND 1</text>
<text x="328.2" y="114.6">2</text>
<text x="367.8" y="114.2">GND 1</text>
<text x="452.5" y="116">GND 1</text>
<text x="532.4" y="116.3">1 GND</text>
<text x="78.8" y="183.4">9</text>
<text x="216.1" y="185.1">13</text>
<text x="76.8" y="190.4">10</text>
<text x="99.1" y="186.9">8</text>
<text x="238.5" y="188.7">14</text>
<text x="216.1" y="192.2">12</text>
<text x="52.6" y="266.3">3</text>
<text x="57.1" y="265.9">IN</text>
<text x="52.6" y="273.3">2</text>
<text x="52.6" y="276.9">1 GND</text>
<text x="12.6" y="484.6">12V</text>
<text x="174.3" y="485.4" transform="rotate(-90 174.3 485.4)">4</text>
<text x="11.5" y="488.2">GND</text>
<text x="11.5" y="491.7">GND</text>
<text x="11.5" y="495.2">GND</text>
<text x="11.1" y="498.8">-12V</text>
<text x="174.3" y="500" transform="rotate(-90 174.3 500)">11</text>
<text x="178.3" y="501.6" transform="rotate(-90 178.3 501.6)">VCC-</text>
</g>
<g font-size="3.2" fill="#000080">
<text x="198.1" y="70.5">R1</text>
<text x="226.3" y="70.5">R2</text>
<text x="58.7" y="75.4">1M</text>
<text x="58.7" y="72.2">R3</text>
<text x="86.9" y="75.4">820k</text>
<text x="86.9" y="72.2">R4</text>
<text x="198.1" y="73.7">1M</text>
<text x="226.3" y="73.7">820k</text>
<text x="48.1" y="88.1">R6</text>
<text x="86.2" y="89.1">TL074</text>
<text x="86.5" y="85.9">IC1.1</text>
<text x="187.5" y="89.5">470k</text>
<text x="187.5" y="86.4">R5</text>
<text x="225.6" y="87.3">TL074</text>
<text x="225.8" y="84.2">IC1.2</text>
<text x="48.1" y="91.3">470k</text>
<text x="31.2" y="99">B50k</text>
<text x="170.6" y="97.2">B50k</text>
<text x="172" y="100.4">PT1</text>
<text x="32.6" y="102.1">PT2</text>
<text x="55.2" y="107.5">R8</text>
<text x="194.5" y="105.8">R7</text>
<text x="55.2" y="110.7">1M</text>
<text x="194.5" y="108.9">1M</text>
<text x="58.7" y="165.4">1M</text>
<text x="58.7" y="162.2">R9</text>
<text x="86.9" y="165.4">820k</text>
<text x="86.9" y="162.2">R10</text>
<text x="198.1" y="167.1">1M</text>
<text x="198.1" y="164">R11</text>
<text x="226.3" y="167.1">820k</text>
<text x="226.3" y="164">R12</text>
<text x="48.1" y="178.1">R13</text>
<text x="86.2" y="179">TL074</text>
<text x="86.5" y="175.9">IC1.3</text>
<text x="187.5" y="179.8">R14</text>
<text x="225.8" y="177.6">IC1.4</text>
<text x="48.1" y="181.3">470k</text>
<text x="187.5" y="183">470k</text>
<text x="225.6" y="180.8">TL074</text>
<text x="31.2" y="188.9">B50k</text>
<text x="170.6" y="190.7">B50k</text>
<text x="32.6" y="192.1">PT3</text>
<text x="55.2" y="197.5">R15</text>
<text x="172" y="193.9">PT4</text>
<text x="55.2" y="200.7">1M</text>
<text x="194.5" y="202.4">1M</text>
<text x="194.5" y="199.2">R16</text>
<text x="142.5" y="288">CVOUT2</text>
<text x="142.5" y="284.9">J1</text>
<text x="226.7" y="293">B10k</text>
<text x="277.8" y="293">B10k</text>
<text x="330.7" y="293">B10k</text>
<text x="387.2" y="293">B10k</text>
<text x="226.9" y="296">VR_1</text>
<text x="278.1" y="296">VR_2</text>
<text x="331" y="296">VR_3</text>
<text x="387.5" y="296">VR_4</text>
<text x="35.2" y="465.9">1N5819</text>
<text x="42.2" y="462.8">D1</text>
<text x="58" y="467">10</text>
<text x="58" y="463.8">R17</text>
<text x="18.7" y="479">POWER</text>
<text x="18.7" y="475.8">P1</text>
<text x="75.9" y="484.4">47uF</text>
<text x="75.9" y="481.2">C2</text>
<text x="95.3" y="484.4">0.1uf</text>
<text x="95.3" y="481.2">C3</text>
<text x="151.9" y="484.4">0.1uf</text>
<text x="151.9" y="481.2">C1</text>
<text x="179.7" y="491">IC1.5</text>
<text x="179.7" y="494">TL074</text>
<text x="75.9" y="503.8">47uF</text>
<text x="75.9" y="500.6">C4</text>
<text x="95.3" y="503.8">0.1uf</text>
<text x="95.3" y="500.6">C5</text>
<text x="41.9" y="507.6">1N5819</text>
<text x="42.1" y="504.1">D2</text>
<text x="58" y="509.3">10</text>
<text x="58" y="506.2">R18</text>
<text x="151.9" y="507.3">0.1uf</text>
<text x="151.9" y="504.1">C6</text>
</g>
<g font-size="3.2" fill="#0000c2">
<text x="471" y="169.3">The generic comm. protocols are connected directly to the processor.</text>
<text x="471" y="172.5">This means they can be used for standard functions including switches, LEDs, etc.</text>
<text x="471" y="178.8">The CV in pins are -5V to 5V inputs</text>
<text x="471" y="182">The CV out pins are 0-5V output</text>
<text x="471" y="185.2">The Gate in pins are connected to BJT circuits</text>
<text x="471" y="188.4">The Gate out pins are identical to the CV out circuit</text>
<text x="234.6" y="261.8">Pots are wired 0-5V.</text>
<text x="234.6" y="265">They could be wired between -5V and 5V if there is a negative 5V source present.</text>
<text x="234.6" y="268.2">This would increase the resolution of the input from 15-bits (32768 values) to 16-bits (65536 values).</text>
</g>
<text font-size="3.2" x="144.6" y="292.4">1</text>
<text font-size="3.2" fill="#f00" x="178.4" y="486.8" transform="rotate(-90 178.4 486.8)">VCC+</text>
<g font-size="2.8" fill="#840000">
<text x="548.5" y="214" transform="rotate(-90 548.5 214)">A10</text>
<text x="552.1" y="212.3" transform="rotate(-90 552.1 212.3)">A6</text>
<text x="559.1" y="212.3" transform="rotate(-90 559.1 212.3)">A5</text>
<text x="529.7" y="220.7">C4</text>
<text x="529.7" y="217.2">C5</text>
<text x="535.9" y="218.6">CV1</text>
<text x="549.9" y="221.9" transform="rotate(-90 549.9 221.9)">+3V3</text>
<text x="553.4" y="220.2" transform="rotate(-90 553.4 220.2)">+5V</text>
<text x="560.5" y="221.9" transform="rotate(-90 560.5 221.9)">+12V</text>
<text x="581.7" y="220.7">B4</text>
<text x="529.7" y="227.8">C2</text>
<text x="529.7" y="224.3">C3</text>
<text x="535.9" y="225.6">CV3</text>
<text x="535.9" y="222.1">CV2</text>
<text x="562" y="225.6">AUDIO_IN_R</text>
<text x="562" y="222.1">AUDIO_IN_L</text>
<text x="581.7" y="224.3">B3</text>
<text x="529.7" y="231.3">C6</text>
<text x="535.9" y="229.1">CV4</text>
<text x="535.9" y="232.7">CV5</text>
<text x="560.3" y="232.7">AUDIO_OUT_L</text>
<text x="581.7" y="231.3">B2</text>
<text x="529.7" y="234.8">C7</text>
<text x="529.7" y="238.4">C8</text>
<text x="535.9" y="236.2">CV6</text>
<text x="535.9" y="239.7">CV7</text>
<text x="560.3" y="236.2">AUDIO_OUT_R</text>
<text x="581.7" y="234.8">B1</text>
<text x="529.7" y="241.9">C9</text>
<text x="535.9" y="243.3">CV8</text>
<text x="565.4" y="243.3">CV_OUT_1</text>
<text x="580" y="241.9">C10</text>
<text x="581.7" y="245.4">C1</text>
<text x="529.7" y="249">D6</text>
<text x="535.9" y="250.3">SDMMC_CK</text>
<text x="565.4" y="246.8">CV_OUT_2</text>
<text x="529.7" y="256">D5</text>
<text x="529.7" y="252.5">D7</text>
<text x="535.9" y="257.4">SDMMC_D0</text>
<text x="535.9" y="253.8">SDMMC_CMD</text>
<text x="565.4" y="253.8">I2C1_SCL</text>
<text x="565.4" y="257.4">I2C1_SDA</text>
<text x="581.7" y="252.5">B7</text>
<text x="581.7" y="256">B8</text>
<text x="529.7" y="263.1">D3</text>
<text x="529.7" y="259.5">D4</text>
<text x="535.9" y="260.9">SDMMC_D1</text>
<text x="580" y="263.1">B10</text>
<text x="529.7" y="266.6">D2</text>
<text x="535.9" y="268">SDMMC_D3</text>
<text x="535.9" y="264.4">SDMMC_D2</text>
<text x="563.7" y="264.4">GATE_IN_1</text>
<text x="563.7" y="268">GATE_IN_2</text>
<text x="581.7" y="266.6">B9</text>
<text x="529.7" y="273.6">A2</text>
<text x="535.9" y="275">UART_RX</text>
<text x="562" y="271.5">GATE_OUT_1</text>
<text x="562" y="275">GATE_OUT_2</text>
<text x="581.7" y="270.1">B5</text>
<text x="581.7" y="273.6">B6</text>
<text x="529.7" y="277.2">A3</text>
<text x="535.9" y="278.5">UART_TX</text>
<text x="581.7" y="280.7">D1</text>
<text x="529.7" y="287.8">A8</text>
<text x="529.7" y="284.2">A9</text>
<text x="535.9" y="285.6">USB_DP</text>
<text x="565.4" y="285.6">SPI_MOSI</text>
<text x="567.1" y="282.1">SPI_NSS</text>
<text x="581.7" y="287.8">D8</text>
<text x="581.7" y="284.2">D9</text>
<text x="535.9" y="289.1">USB_DM</text>
<text x="553.4" y="293.4" transform="rotate(-90 553.4 293.4)">-12V</text>
<text x="560.5" y="293.4" transform="rotate(-90 560.5 293.4)">GND</text>
<text x="565.4" y="289.1">SPI_MISO</text>
<text x="567.1" y="292.6">SPI_SCK</text>
<text x="580" y="291.3">D10</text>
<text x="552.1" y="299.6" transform="rotate(-90 552.1 299.6)">A1</text>
<text x="559.1" y="299.6" transform="rotate(-90 559.1 299.6)">A4</text>
</g>
<g font-size="2.8" fill="#008484">
<text x="559.9" y="299.8">ES_DAISY_PATCH_SM_REV1</text>
<text x="575.1" y="303.3">U1</text>
</g>
<g font-size="2.5" fill="#00f">
<text x="560" y="193" transform="rotate(-90 560 193)">+12v</text>
<text x="552.9" y="203.6" transform="rotate(-90 552.9 203.6)">+5v</text>
<text x="239" y="283" transform="rotate(-90 239 283)">+5v</text>
<text x="290.1" y="283" transform="rotate(-90 290.1 283)">+5v</text>
<text x="343" y="283" transform="rotate(-90 343 283)">+5v</text>
<text x="399.5" y="283" transform="rotate(-90 399.5 283)">+5v</text>
<text x="553" y="320.3" transform="rotate(-90 553 320.3)">-12v</text>
<text x="103.6" y="470.3">+12v</text>
<text x="134.6" y="470.4">+12v</text>
<text x="103.6" y="512.7">-12v</text>
<text x="135.2" y="512.7">-12v</text>
</g>
</svg>
